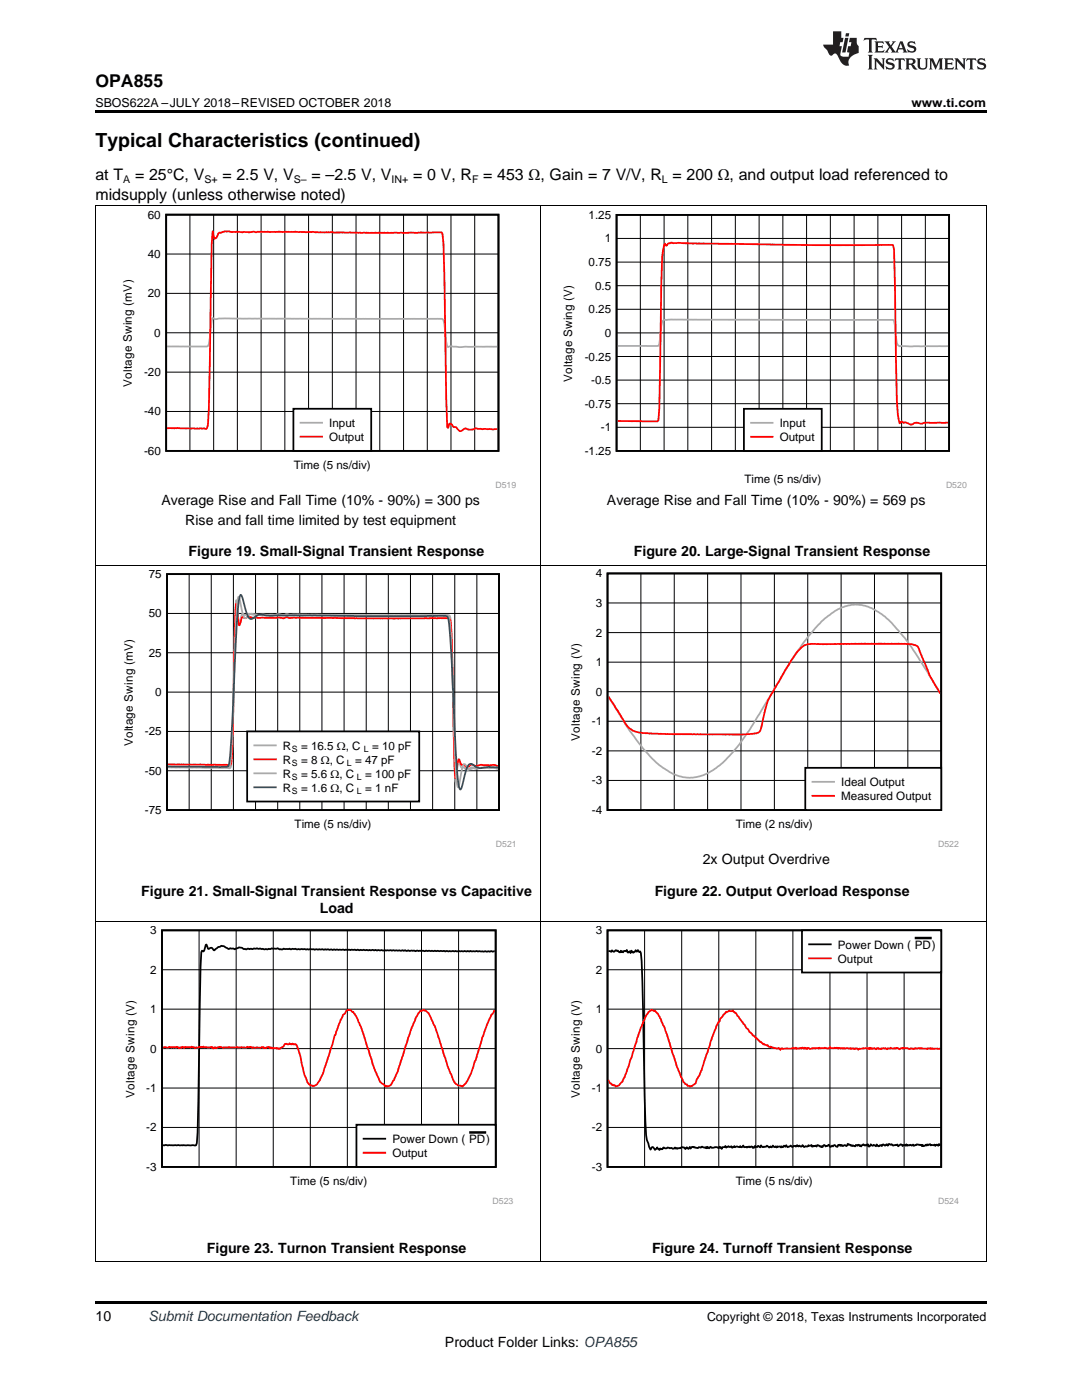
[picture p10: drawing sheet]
<svg xmlns="http://www.w3.org/2000/svg" width="216mm" height="279mm" viewBox="0 0 216 279" stroke-linecap="round" stroke-linejoin="round" font-family="sans-serif">
<path d="M19 259.7h177.8v.5h-177.8z" fill="#000"/>
<path d="M19.1 184v67.7M107.9 184v67.7M196.8 184v67.7M19 251.7h177.8" fill="none" stroke="#000" stroke-width=".2"/>
<path d="M24.6 184.8h77.8v55.6h-77.8z" fill-rule="evenodd" fill="#fff"/>
<path d="M32.3 185.7h66.6v47.2h-66.6zM98.7 189.9h-1.6l-3.2-.1-.3 .1-2.7-.1-2.1 .1-.3-.1-3.5-.1-.3 .1-1.5-.1-.3 .1-.3-.1-.9 .1-.3-.1-.3 .1-.2-.2-.3 .2-.3-.2-.3 .1-3.9-.1-.9 .1-.3-.1-.3 .1-2-.2-.9 .2-.3-.2-1.5 .1-3.2-.1-.3 .1-2.1-.2-1.5 .1-.9-.1-.3 .1h-2.3l-.3-.2-.9 .2-.3-.2-.9 .1-.3-.1-.3 .2-.6-.1a.5 .5 0 0 0-.7-.1h-.8l-.9 .2-2-.3-.9 .2h-1.1a1.23 1.23 0 0 1-1.1-.3h-.5l-.9 .4-.9-.3-.3 .2-.4-.2a1.46 1.46 0 0 0-1.6-.2l-.9 .7-.5-.5-.6 .2-.1-.1-.3-.8-.1 .1-.5 1.3-.3-.2-.1 .3-.6 29.9-.3 8.2-.2 .5h-.1h-6.5" fill="none" stroke="#000" stroke-width=".35"/>
<g fill="none" stroke="#000" stroke-width=".2">
<path d="M32.3 193.5h66.6M39.7 185.7v47.2M47.1 185.7v47.2M54.5 185.7v47.2M61.9 185.7v47.2M69.3 185.7v47.2M76.7 185.7v47.2M84.1 185.7v47.2M91.5 185.7v47.2M32.3 217.1h66.6M32.3 209.3h66.6M32.3 201.4h66.6"/>
<path d="M32.3 225h66.6"/>
</g>
<path d="M98.7 201.7h-.1l-.4 .8a50.4 50.4 0 0 0-3.3 9.1l-.3 .6a8.6 8.6 0 0 1-2.4 4.6l-.5-.1a2.1 2.1 0 0 1-1.5-1.9l-.9-2.1-.9-2.8a43.5 43.5 0 0 0-2.8-7.6 1.33 1.33 0 0 0-1.3-.7l-.2 .2-.1-.1a4.8 4.8 0 0 0-1.2 2.1l-1.4 3.3-1.3 4.4a13.7 13.7 0 0 1-2.4 5.2l-.4 .2-.3-.2-.1 .1-.3-.3a2.46 2.46 0 0 1-1.2-1.7l-1.1-2.5-1-3.3a27.3 27.3 0 0 0-2.5-6.7l-.9-.8a1.18 1.18 0 0 0-1.2 .9 1.11 1.11 0 0 0-.6 .9l-1.2 3.2-.1 .1-.4 1.8-2 5.9-.4 .8a2.81 2.81 0 0 1-1.3 1.6l-.3 .1a1.96 1.96 0 0 1-1.4-1.7l-.4-1.2-1.1-4.3a1.26 1.26 0 0 0-.7-1.3l-.1 .2-.3-.2-.2 .1-.4-.2-.3 .2-.6-.1-.5 .6-.8 .4-.2-.1-.1 .1-.2-.1h-.7l-.2-.1-.3-.1-.1 .2-.2-.3-.6 .3h-.3l-.1-.2-.2 .1-.1-.1-.3 .1-.7-.1-.9 .1-.5-.2-.1 .1-.5-.1-.3 .2-.8-.1-.3 .1-.6-.1-.3 .1-1.4-.1-.1 .1-.3-.1-.6 .1-.7-.2-.6 .2-.3-.1h-.3l-.2 .3-.1-.4-.2 .2-.1-.1-.6 .1-.3-.1-.4 .1a1.1 1.1 0 0 0-1.2 0l-.5-.1-.3 .2-.1-.2-.3 .1-.2-.2-.3 .2-1-.2-.1 .2-.5-.2-.1 .2-.3-.1-.2 .2-.4-.3-.2 .2-.1-.1-.8 .1-.4-.2-.3 .2-1-.1" fill="none" stroke="#f00" stroke-width=".35"/>
<path d="M71.1 224.5h27.8v8.4h-27.8z" fill-rule="evenodd" fill="#fff"/>
<path d="M71.1 224.5h27.8v8.4h-27.8zM72.6 227.3h4.3" fill="none" stroke="#000" stroke-width=".35"/>
<path d="M93.6 226h3.4" fill="none" stroke="#000" stroke-width=".5"/>
<path d="M72.6 230.1h4.3" fill="none" stroke="#f00" stroke-width=".35"/>
<path d="M113.5 184.8h77.8v55.6h-77.8z" fill-rule="evenodd" fill="#fff"/>
<path d="M121.2 185.7h66.6v47.2h-66.6zM121.4 189.8l.6 .2 .1-.3 .5 .2 .3-.3 .2 .2 .2-.1 .4 .4 .2-.4 .1 .3 .2-.1 .1 .2 .2-.3 .4 .1 .2-.3 .1 .5 .5-.2 .1 .3 .2-.5 .4 .4 .4-.5 .2 .3h.1l.2-.3 .3 .4 .1-.1 .2 .3a313.4 313.4 0 0 1 .6 20.3 151.7 151.7 0 0 0 .6 17l.7 1.9 .4-.5 .5 .6 .4-.5 .5 .5 .1-.3 .2 .2h.3l.3-.4 .4 .2 .3-.2 .4 .2 .3-.1 .3 .2 .3-.1 .2-.2 .1 .2 .2-.1 .1 .2 1.1-.3a.47 .47 0 0 1 .6 .3l.3-.3 .2 .3 .3-.4 .2 .3 .3-.3 1.2 .2 .1-.2 .5 .1 .1-.2 .8 .3 .1-.2 .1 .3 .2-.3 .3 .3 .3-.3 .1 .2 1.1-.2 .4 .3 .2-.4 .1 .2h.2l.1 .3 .2-.4h.4l.1-.2 .2 .3 .4-.3a.34 .34 0 0 0 .6 .1l.2 .3 .4-.4 .2 .3 .3-.2 .6 .2 .1-.3 .3 .3 .3-.4 .3 .4 .3-.1 .1 .1 .5-.2 .1 .2 .3-.2 .3 .3 .2-.1h.1l.2-.3 .1 .2h.3l.2-.2 .4 .3 .2-.4 .2 .3 .8-.1 .1-.2 .5 .4 .3-.2 .1 .2 .2-.1 .1-.3 .3 .3 .3-.1 .2 .2 .1-.2h.6l.1 .2 .2-.2 .1 .2 .2-.1 .1-.3 .3 .3 .2-.4 .3 .5 .6-.4 .3 .3 .3-.2 .4 .1 .3-.2 .2 .2 .2-.2 .3 .2 .3-.3 .3 .4 .3-.2 .5 .1 .1-.3 .3 .2 .3-.2 .2 .4 .1-.2 .2 .1 .4-.2 .1 .2 .2-.3 .7 .4 .2-.1 .1 .1 .3-.4 .3 .3 .5-.1 .1-.2 .3 .4 .5-.3 .1 .2 .3-.3 .6 .4 .1-.4 .2 .1 .1-.2 .2 .3 .1-.2 .2 .2 .1-.1 .2 .1 .3-.2 .3 .2 .3-.4 .6 .3 .1-.1 .1 .2 .2-.1 .4 .2 .2-.3 .3 .2 .3-.2 .1 .2 .2-.1 .1 .2 .5-.4 .3 .2 .3-.2 .1 .2 .2-.3 .1 .5h.2l.2-.4 .3 .2 .3-.1 .5 .3 .1-.4 .3 .4 .6-.3 .2 .2 .3-.3 .3 .2 .4-.2 .2 .3 .2-.4 .3 .2 .2-.2 .3 .3 .9-.2 .1 .4 .5-.4 .3 .1 .1 .2 .2-.2 .4 .2 .2-.3 .1 .3 .1-.2 .3 .1 .2-.1 .3 .1 .3-.2 .1 .3 .6-.3 .9 .1 .2 .2 .1-.2 .2 .2 .4-.2 .1 .1 .2-.2 .1 .2 .5-.3 .1 .3h.6l.2-.2 .1 .3 .3-.3 .3 .3 .2-.4 .2 .4" fill="none" stroke="#000" stroke-width=".35"/>
<g fill="none" stroke="#000" stroke-width=".2">
<path d="M121.2 193.5h66.6M128.6 185.7v47.2M136 185.7v47.2M143.4 185.7v47.2M150.8 185.7v47.2M158.2 185.7v47.2M165.6 185.7v47.2M173 185.7v47.2M180.4 185.7v47.2M121.2 217.1h66.6M121.2 209.3h66.6M121.2 201.4h66.6"/>
<path d="M121.2 225h66.6"/>
</g>
<path d="M187.6 209.3l-1.3 .1-.3-.2-.1 .2-.2-.2-.1 .1-.5-.1-.1 .2-.2-.2-1.3 .1-.1-.1-.3 .1-.6-.1-.2 .2-.6-.2-.3 .2-.4-.2h-.6l-.1-.1-.2 .2-.1-.2-.3 .1a.49 .49 0 0 1-.8-.1l-.1 .2-.2-.1-.4 .1-.5-.2-.1 .2-.4-.1-.2 .2-.3-.2-.1 .1-.6-.1-.2 .2-.1-.2-.3 .1-.2-.1h-.3l-.1 .2-.3-.2-.5 .2-.1-.2-.2 .1-.1-.2-.1 .3-.2-.3-.1 .2-.9-.1-.6 .2-.2-.2-.3 .3-.3-.3h-.3l-.1 .2-.5-.2-.1 .2-.1-.2-.2 .1-.4-.1-1.5 .1-.3-.2-.2 .2-.3-.2-1 .1-.3-.2-.4 .3-.6-.2-.9 .1-.2-.1-.1 .2-.2-.2-.6 .2-.1-.1-.9 .2-.4-.3-.2 .3-.4-.3-.2 .2-.3-.3-.3 .3-.1-.2-.7 .2-.2-.2-.1 .2-.5-.2-.3 .2-.9-.1-.7 .2-.5-.2-.1 .3-.3-.4-.3 .2-1.2-.2-.1-.2-.5-.1-.1-.2h-.2l-.6-.3-.1 .1-.6-.4-2.2-2.1-2.7-3.7-.4-.3-.2-.3-.3 .2-.4-.1-.3 .2h-.3l-1 1.3a26.8 26.8 0 0 0-2.7 6.8l-1.2 3.5-.9 1.8a1.75 1.75 0 0 1-1.2 1.4l-.3 .1-.4-.1-.1-.3h-.3l-.5-.5-.1-.5a36.8 36.8 0 0 1-2.6-7.2 20.5 20.5 0 0 0-2.5-6l-.4-.5-.3 .1-.2-.2-.2-.1a5.2 5.2 0 0 0-1.8 2.9l-1.1 2.7-1.7 5.9-1.1 2.5a1.88 1.88 0 0 1-1.4 1.3l-.2-.2-.6-.1-.1-.3a.77 .77 0 0 1-.6-.7" fill="none" stroke="#f00" stroke-width=".35"/>
<path d="M160 185.7h27.8v8.4h-27.8z" fill-rule="evenodd" fill="#fff"/>
<path d="M160 185.7h27.8v8.4h-27.8zM161.5 188.5h4.3" fill="none" stroke="#000" stroke-width=".35"/>
<path d="M182.5 187.2h3.4" fill="none" stroke="#000" stroke-width=".5"/>
<path d="M161.5 191.3h4.3" fill="none" stroke="#f00" stroke-width=".35"/>
<path d="M19.1 112.8v71.2M107.9 112.8v71.2M196.8 112.8v71.2M19 184h177.8" fill="none" stroke="#000" stroke-width=".2"/>
<path d="M24.3 113.7h78.5v55.5h-78.5z" fill-rule="evenodd" fill="#fff"/>
<path d="M33.3 114.6h66.3v47.1h-66.3z" fill="none" stroke="#000" stroke-width=".35"/>
<g fill="none" stroke="#000" stroke-width=".2">
<path d="M37.7 114.6v47.1M42.2 114.6v47.1M46.6 114.6v47.1M51 114.6v47.1M55.4 114.6v47.1M59.8 114.6v47.1M64.2 114.6v47.1M68.7 114.6v47.1M73.1 114.6v47.1M77.5 114.6v47.1M81.9 114.6v47.1M86.3 114.6v47.1"/>
<path d="M90.7 114.6v47.1M95.2 114.6v47.1M33.3 138.1h66.3M33.3 130.3h66.3M33.3 122.4h66.3M33.3 153.8h66.3M33.3 146h66.3"/>
</g>
<path d="M33.5 153.1l11.6 .1 .6 .1a.53 .53 0 0 0 .5-.7l.2-6.2 .5-24 .3-2.6 .2 2.5a2.95 2.95 0 0 0 .4 1.9l.3-1.2a.32 .32 0 0 1 .1-.4 .32 .32 0 0 1 .4-.1l.3 .2 .6-.2 2.2 .2h3.3l.5-.1 1 .2 .8-.2 .5 .1 .9-.1 19.8 .2 9.4-.1 1.8 .2a4.9 4.9 0 0 1 .4 2.6l.5 25.2 .3 5.3 .6-3.9 .6 1.1h.5l.6 .6 .9-.6 .8 .2 1.1-.2 1.6 .1 .9-.1 .9 .2M33.5 153.1l11.2 .1 .9-.1 .2-.2 .3-1.6 .1-3 .9-24.4 .2-3.4 .3-1.4 .8 3.3 .5 1 1.2-.9 1 .2 2.8 .1 5.5-.1 30 .2 .3 1.1 .3 3.4 1.1 27.9a2.56 2.56 0 0 0 .3 1.8l.8-3.8 .4-.8 1.1 1.1 .9-.3 1.6-.1 3.2 .1" fill="none" stroke="#aaa" stroke-width=".35"/>
<path d="M33.5 152.6l12.2 .1a.5 .5 0 0 0 .5-.7l.3-6.8 .4-22.2 .3-2.5 .2 2.5a2.76 2.76 0 0 0 .4 1.8l.3-1.2a.39 .39 0 0 1 .3-.5 .39 .39 0 0 1 .5 .3l.8-.3 1.9 .2h3.4l.5-.1 1 .2 .8-.2 .5 .1 30.2 .1 1.7 .1a6.8 6.8 0 0 1 .4 2.9l.5 23.9 .3 5.1 .3-2.4a1.74 1.74 0 0 1 .4-1.5l.5 1.1h.5l.6 .5 .9-.5 .8 .3 1-.3 1.7 .1 .8-.1 1 .2" fill="none" stroke="#f00" stroke-width=".35"/>
<path d="M33.5 153l10.5 .1 1.3-.1 .3-.3 .3-1.6 .3-5.2 1.1-22.3 .5-4.6a.24 .24 0 0 1 .3-.3 .24 .24 0 0 1 .2 .4l1 3.5 .4 .7 .3 .2 1.8-.8 2.1 .2 1.7-.1 33.6 .2 .3 .7 .3 3.5 1.2 23.3 .6 6.3a.5 .5 0 0 0 .3 .7l1.2-4 .6-1h.5l.8 .6 .7 .2 1.7-.2 2 .1" fill="none" stroke="#295c75" stroke-width=".35"/>
<path d="M49.3 146h34.4v14h-34.4z" fill-rule="evenodd" fill="#fff"/>
<path d="M49.3 146h34.4v14h-34.4z" fill="none" stroke="#000" stroke-width=".35"/>
<path d="M50.7 148.8h4.3M50.7 154.3h4.3" fill="none" stroke="#aaa" stroke-width=".35"/>
<path d="M50.7 151.5h4.3" fill="none" stroke="#f00" stroke-width=".35"/>
<path d="M50.7 157.1h4.3" fill="none" stroke="#295c75" stroke-width=".35"/>
<path d="M113.5 113.6h77.8v55.6h-77.8z" fill-rule="evenodd" fill="#fff"/>
<path d="M121.2 114.4h66.6v47.3h-66.6z" fill="none" stroke="#000" stroke-width=".35"/>
<g fill="none" stroke="#000" stroke-width=".2">
<path d="M127.9 114.4v47.3M134.5 114.4v47.3M141.2 114.4v47.3M147.9 114.4v47.3M154.5 114.4v47.3M161.2 114.4v47.3M167.8 114.4v47.3M174.5 114.4v47.3M181.1 114.4v47.3M121.2 138h66.6M121.2 132.1h66.6M121.2 126.2h66.6"/>
<path d="M121.2 120.3h66.6M121.2 155.8h66.6M121.2 149.9h66.6M121.2 143.9h66.6"/>
</g>
<path d="M187.6 138.4l-5.7-9.2-1.3-1.8-2.7-3.1-2-1.8-1.9-1.1-1.3-.5-2-.3-2.1 .4-2 1-2.1 1.5-1.7 1.8-2.3 2.7-2.6 3.8-8.2 13.7-2.2 3.1-3.3 3.6-1.9 1.5-1.8 1-2.3 .5-1.9-.1-2-.6-2.8-1.8-1.8-1.7-2.6-3.2-2.2-3.1-3.5-5.7" fill="none" stroke="#aaa" stroke-width=".35"/>
<path d="M187.6 138.4l-2.1-3.7-2-4.8a1.75 1.75 0 0 0-1.9-1.3l-19.6-.1-1.3 .2-.8 .5-1.2 1.4-2 3.2-2.7 4.6a12.6 12.6 0 0 0-1.8 5.5l-.2 .8a1.64 1.64 0 0 1-.7 1.5l-2.5 .4h-4l-13.3-.1-4-.3-1.2-.4-1.2-.9-3.7-5.9" fill="none" stroke="#f00" stroke-width=".35"/>
<path d="M160.7 153.2h27.1v8.5h-27.1z" fill-rule="evenodd" fill="#fff"/>
<path d="M160.7 153.2h27.1v8.5h-27.1z" fill="none" stroke="#000" stroke-width=".35"/>
<path d="M162.1 156h4.3" fill="none" stroke="#aaa" stroke-width=".35"/>
<path d="M162.1 158.8h4.3" fill="none" stroke="#f00" stroke-width=".35"/>
<path d="M19.1 41.1v71.7M107.9 41.1v71.7M196.8 41.1v71.7M19 112.8h177.8" fill="none" stroke="#000" stroke-width=".2"/>
<path d="M24.1 42h78.9v55.5h-78.9z" fill-rule="evenodd" fill="#fff"/>
<path d="M33.2 42.8h66.3v47.2h-66.3z" fill="none" stroke="#000" stroke-width=".35"/>
<g fill="none" stroke="#000" stroke-width=".2">
<path d="M33.2 58.5h66.3M33.2 50.7h66.3M37.9 42.8v47.2M42.6 42.8v47.2M47.4 42.8v47.2M52.1 42.8v47.2M56.8 42.8v47.2M61.6 42.8v47.2M66.3 42.8v47.2M71 42.8v47.2M75.8 42.8v47.2M80.5 42.8v47.2"/>
<path d="M85.3 42.8v47.2M90 42.8v47.2M94.7 42.8v47.2M33.2 74.3h66.3M33.2 66.4h66.3M33.2 82.1h66.3"/>
</g>
<path d="M33.3 69.1h8.2l.2-.5 .5-4.7 .2-.4a1.77 1.77 0 0 0 1.6 .1h43.3a1.17 1.17 0 0 1 1.2 .3l.5 4.3 .2 1 .2 .1 .4-.2 1.9 .2 7.6-.1" fill="none" stroke="#aaa" stroke-width=".35"/>
<path d="M33.3 85.5h7.4l.4 .1 .2-.1 .2-.7 .2-3.4 .5-32.8 .2-2.5 .4 1.6a1.15 1.15 0 0 0 .8-1.1 5.2 5.2 0 0 1 3-.3l12.3-.1 13.3 .3 15.9-.1 .2 .2 .2 1.9 .7 36.8 .2 .1 .2-.7 .2-.2 .4 .2 .4 .6 .3-.1 .2 .2a.79 .79 0 0 0 .7 .6 .79 .79 0 0 0 .8-.4l.4-.1a1.8 1.8 0 0 0 1.9 0l1.3 .2 3.1-.1" fill="none" stroke="#f00" stroke-width=".35"/>
<path d="M58.5 81.6h15.6v8.4h-15.6z" fill-rule="evenodd" fill="#fff"/>
<path d="M58.5 81.6h15.6v8.4h-15.6z" fill="none" stroke="#000" stroke-width=".35"/>
<path d="M60 84.4h4.3" fill="none" stroke="#aaa" stroke-width=".35"/>
<path d="M60 87.2h4.3" fill="none" stroke="#f00" stroke-width=".35"/>
<path d="M111.9 42h81v55.5h-81z" fill-rule="evenodd" fill="#fff"/>
<path d="M123 42.9h66.4v47.1h-66.4z" fill="none" stroke="#000" stroke-width=".35"/>
<g fill="none" stroke="#000" stroke-width=".2">
<path d="M123 57h66.4M123 52.3h66.4M123 47.6h66.4M127.8 42.9v47.1M132.5 42.9v47.1M137.2 42.9v47.1M142 42.9v47.1M146.7 42.9v47.1M151.5 42.9v47.1M156.2 42.9v47.1M160.9 42.9v47.1M165.7 42.9v47.1"/>
<path d="M170.4 42.9v47.1M175.2 42.9v47.1M179.9 42.9v47.1M184.6 42.9v47.1M123 75.9h66.4M123 71.1h66.4M123 66.4h66.4M123 61.7h66.4M123 85.3h66.4M123 80.6h66.4"/>
</g>
<path d="M123.2 69h8.2l.2-.3 .5-4.5a1.07 1.07 0 0 1 1.2-.4h44.9l.2 .2 .6 4.4 .2 .5a.77 .77 0 0 0 .9 .2h9.1" fill="none" stroke="#aaa" stroke-width=".35"/>
<path d="M123.2 84l7.8 .1 .4-.2 .2-2.3 .5-30.3 .4-2.3 .2-.4 .2 .4h.2a.79 .79 0 0 1 .7-.5l28.9 .4h15.5l.2 .9 .2 7.4 .4 22.7 .2 2.8 .3 1.8 .4-.4 .4 .3 .4-.1a1.6 1.6 0 0 0 1.7 .2l.5-.1a1.97 1.97 0 0 0 1.7 0l4.6-.1" fill="none" stroke="#f00" stroke-width=".35"/>
<path d="M148.4 81.6h15.6v8.4h-15.6z" fill-rule="evenodd" fill="#fff"/>
<path d="M148.4 81.6h15.6v8.4h-15.6z" fill="none" stroke="#000" stroke-width=".35"/>
<path d="M149.9 84.4h4.3" fill="none" stroke="#aaa" stroke-width=".35"/>
<path d="M149.9 87.2h4.3" fill="none" stroke="#f00" stroke-width=".35"/>
<path d="M19 41.1h177.8" fill="none" stroke="#000" stroke-width=".2"/>
<path d="M19 22h177.8v.5h-177.8z" fill="#000"/>
<g fill="#231f20">
<path d="M172.5 7.6l-.1 .5 .4-.2h.6v.1v2.1l-.2 .4h.9l-.2-.4v-2.1l.1-.1h.5l.5 .2-.2-.5zM174.5 8.3l.2 .3v1.5l-.2 .4h1.8l.2-.6a1.04 1.04 0 0 1-1.3 .2v-.7h.6l.3 .2v-.6l-.3 .2h-.6v-.6l.8-.1 .4 .3-.2-.5zM176.5 8.3l.9 1.1-.9 1.1h.8l-.2-.2 .4-.7 .5 .7-.2 .2h1.5l-.2-.2 .2-.4h.9l.1 .4-.2 .2h1l-.3-.3-.7-1.9h-.5l-.9 2-.8-1 .9-1h-.8l.1 .3-.4 .5-.3-.6 .1-.2zM179.7 8.6l.4 1h-.7zM181.3 8.4a.63 .63 0 0 0-.2 .7 .63 .63 0 0 0 .6 .4l.6 .2 .1 .2a.75 .75 0 0 1-.7 .4 .75 .75 0 0 1-.6-.5l.1 .7 .1-.1a1.11 1.11 0 0 0 1.5-.6 1.13 1.13 0 0 0-1.2-.8l-.1-.4a1.04 1.04 0 0 1 1.2 .2l-.2-.5-.2 .1-.4-.2zM173.2 10.9l.2 .4v2.2l-.2 .4h1l-.3-.4v-2.2l.3-.4zM174.3 11.6l.3 .4v1.5l-.3 .4h.8l-.2-.4v-1.3l1.5 1.7v-1.9l.2-.4h-.7l.2 .4v.9l-1.1-1.3zM177 11.8a.62 .62 0 0 0-.2 .7 .62 .62 0 0 0 .6 .4l.6 .1 .1 .3a.76 .76 0 0 1-.7 .3 .76 .76 0 0 1-.7-.4l.2 .7 .1-.1a1.11 1.11 0 0 0 1.5-.6 1.13 1.13 0 0 0-1.2-.8l-.1-.4a1.04 1.04 0 0 1 1.2 .2l-.2-.6-.2 .1-.5-.1zM178.7 11.6l-.2 .6a.61 .61 0 0 1 .8-.3v1.6l-.2 .4h.9l-.2-.4v-1.6a.63 .63 0 0 1 .7 .3l-.1-.6zM180.6 11.6l.3 .4v1.5l-.3 .4h1l-.2-.2-.1-.8 .6 .2a.76 .76 0 0 0 1.2 .7l-1-1a.58 .58 0 0 0 .6-.5 .58 .58 0 0 0-.5-.6zM181.4 11.9h.1a.45 .45 0 0 1 .5 .1 .45 .45 0 0 1 .1 .5l-.8 .2zM182.9 11.6l.2 .2a2.17 2.17 0 0 0 .3 1.9 .99 .99 0 0 0 1.6-.6v-1.1l.2-.4h-.7l.2 .2a1.92 1.92 0 0 1-.2 1.8 .6 .6 0 0 1-.9-.5v-1.1l.2-.4zM185.4 11.6l.2 .4v1.5l-.2 .4h.7l-.2-.4v-1.4l.8 1.8 .8-1.8v1.4l-.2 .4h.9l-.2-.4v-1.5l.2-.4h-.8l-.6 1.5-.6-1.5zM188.4 11.6l.2 .4v1.5l-.2 .4h1.8l.1-.6a1.04 1.04 0 0 1-1.2 .1v-.6h.5l.4 .2v-.6l-.4 .2h-.5v-.7h.8l.3 .3-.1-.6zM190.5 11.6l.2 .4v1.5l-.2 .4h.7l-.2-.4v-1.3l1.5 1.7v-1.9l.2-.4h-.7l.2 .4v.9l-1.1-1.3zM192.9 11.6l-.1 .6a.61 .61 0 0 1 .7-.3l.1 1.6-.3 .4h1l-.3-.4 .1-1.6a.63 .63 0 0 1 .7 .3l-.1-.6zM195.2 11.8a.62 .62 0 0 0-.2 .7 .62 .62 0 0 0 .6 .4l.6 .1 .1 .3a.76 .76 0 0 1-.7 .3 .76 .76 0 0 1-.6-.4l.1 .7 .1-.1a1.11 1.11 0 0 0 1.6-.6 1.13 1.13 0 0 0-1.3-.8l-.1-.4a1.04 1.04 0 0 1 1.2 .2l-.1-.6-.2 .1-.5-.1z"/>
<path d="M166.2 6.3v2.6h-1.9v.4l.8 .9a.91 .91 0 0 0 1 .8 .56 .56 0 0 1 .5-.3 .56 .56 0 0 1 .5 .3l.4 .8a1.53 1.53 0 0 0 1.9 1.2 1.54 1.54 0 0 1 1-2.1l.9-.3v-1.4a1.52 1.52 0 0 1-.4-1.6h-1.3l-.2 .8h.5l-.2 .8h-.5l-.1 1v.2l.4 .1-.2 .8a1.93 1.93 0 0 1-1.6-.3l.3-1.8h-.5l.2-.8h.4l.2-.8h-.4v-1.3zM168.6 7.6l-.6 2.9h.7l.6-2.9zM168.8 6.6l-.1 .7h.6l.2-.7z"/>
</g>
<text font-size="3.9" x="19" y="29.3">Typical Characteristics (continued)</text>
<text font-size="3.5" x="19" y="17.3">OPA855</text>
<g font-size="3.2">
<text x="19" y="36">at T</text>
<text x="27" y="36">= 25°C, V</text>
<text x="44.4" y="36">= 2.5 V, V</text>
<text x="62.2" y="36">= –2.5 V, V</text>
<text x="82.4" y="36">= 0 V, R = 453 Ω, Gain = 7 V/V, R = 200 Ω, and output load referenced to</text>
<text x="19" y="39.9">midsupply (unless otherwise noted)</text>
</g>
<g font-size="2.8">
<text x="32.2" y="100.7">Average Rise and Fall Time (10% - 90%) = 300 ps</text>
<text x="121.1" y="100.7">Average Rise and Fall Time (10% - 90%) = 569 ps</text>
<text x="37" y="104.7">Rise and fall time limited by test equipment</text>
<text x="37.6" y="111.1">Figure 19. Small-Signal Transient Response</text>
<text x="126.5" y="111.1">Figure 20. Large-Signal Transient Response</text>
<text x="140.2" y="172.4">2x Output Overdrive</text>
<text x="28.2" y="178.8">Figure 21. Small-Signal Transient Response vs Capacitive</text>
<text x="130.6" y="178.8">Figure 22. Output Overload Response</text>
<text x="63.8" y="182.3">Load</text>
<text x="41.3" y="250">Figure 23. Turnon Transient Response</text>
<text x="130.1" y="250">Figure 24. Turnoff Transient Response</text>
<text x="19" y="263.6">10</text>
<text x="88.8" y="268.9">Product Folder Links: OPA855</text>
</g>
<text font-size="2.8" fill="#0000c8" x="29.6" y="263.6">Submit Documentation Feedback</text>
<g font-size="2.5">
<text x="19" y="21.4">SBOS622A –JULY 2018–REVISED OCTOBER 2018</text>
<text x="181.9" y="21.4">www.ti.com</text>
<text x="141.1" y="263.6">Copyright © 2018, Texas Instruments Incorporated</text>
</g>
<g font-size="2.3">
<text x="29.5" y="43.6">60</text>
<text x="117.4" y="43.7">1.25</text>
<text x="29.5" y="51.5">40</text>
<text x="117.4" y="53.1">0.75</text>
<text x="120.7" y="48.4">1</text>
<text x="29.5" y="59.3">20</text>
<text x="118.7" y="57.8">0.5</text>
<text x="117.4" y="62.5">0.25</text>
<text x="30.8" y="67.2">0</text>
<text x="116.7" y="72">-0.25</text>
<text x="120.7" y="67.2">0</text>
<text x="26.3" y="77.2" transform="rotate(-90 26.3 77.2)">Voltage Swing (mV)</text>
<text x="28.7" y="75.1">-20</text>
<text x="114.2" y="76.2" transform="rotate(-90 114.2 76.2)">Voltage Swing (V)</text>
<text x="118" y="76.7">-0.5</text>
<text x="28.7" y="82.9">-40</text>
<text x="116.7" y="81.4">-0.75</text>
<text x="65.7" y="85.2">Input</text>
<text x="65.7" y="88">Output</text>
<text x="119.9" y="86.1">-1</text>
<text x="155.6" y="85.2">Input</text>
<text x="155.6" y="88">Output</text>
<text x="28.7" y="90.8">-60</text>
<text x="58.6" y="93.6">Time (5 ns/div)</text>
<text x="116.7" y="90.8">-1.25</text>
<text x="148.5" y="96.4">Time (5 ns/div)</text>
<text x="29.7" y="115.4">75</text>
<text x="118.9" y="115.2">4</text>
<text x="29.7" y="123.2">50</text>
<text x="118.9" y="121.1">3</text>
<text x="29.7" y="131.1">25</text>
<text x="118.9" y="127">2</text>
<text x="118.9" y="132.9">1</text>
<text x="31" y="138.9">0</text>
<text x="118.9" y="138.8">0</text>
<text x="26.5" y="148.9" transform="rotate(-90 26.5 148.9)">Voltage Swing (mV)</text>
<text x="28.9" y="146.8">-25</text>
<text x="56.5" y="149.6">R</text>
<text x="60.1" y="149.6">= 16.5 :</text>
<text x="69" y="149.6">, C</text>
<text x="74.2" y="149.6">= 10 pF</text>
<text x="115.7" y="147.8" transform="rotate(-90 115.7 147.8)">Voltage Swing (V)</text>
<text x="118.1" y="144.7">-1</text>
<text x="28.9" y="154.6">-50</text>
<text x="56.5" y="152.4">R</text>
<text x="56.5" y="155.2">R</text>
<text x="60.1" y="152.4">= 8 :, C</text>
<text x="60.1" y="155.2">= 5.6 :, C</text>
<text x="70.9" y="152.4">= 47 pF</text>
<text x="72.9" y="155.2">= 100 pF</text>
<text x="118.1" y="150.7">-2</text>
<text x="56.5" y="158">R</text>
<text x="60.1" y="158">= 1.6 :, C</text>
<text x="72.9" y="158">= 1 nF</text>
<text x="118.1" y="156.6">-3</text>
<text x="167.9" y="156.9">Ideal Output</text>
<text x="167.9" y="159.7">Measured Output</text>
<text x="28.9" y="162.5">-75</text>
<text x="58.8" y="165.3">Time (5 ns/div)</text>
<text x="118.1" y="162.5">-4</text>
<text x="146.8" y="165.3">Time (2 ns/div)</text>
<text x="30" y="186.5">3</text>
<text x="118.9" y="186.5">3</text>
<text x="167.2" y="189.3">Power Down ( PD)</text>
<text x="30" y="194.3">2</text>
<text x="118.9" y="194.3">2</text>
<text x="167.2" y="192.1">Output</text>
<text x="30" y="202.2">1</text>
<text x="118.9" y="202.2">1</text>
<text x="30" y="210.1">0</text>
<text x="118.9" y="210.1">0</text>
<text x="26.8" y="219.1" transform="rotate(-90 26.8 219.1)">Voltage Swing (V)</text>
<text x="29.2" y="217.9">-1</text>
<text x="115.7" y="219.1" transform="rotate(-90 115.7 219.1)">Voltage Swing (V)</text>
<text x="118.1" y="217.9">-1</text>
<text x="29.2" y="225.8">-2</text>
<text x="118.1" y="225.8">-2</text>
<text x="29.2" y="233.7">-3</text>
<text x="78.3" y="228.1">Power Down ( PD)</text>
<text x="78.3" y="230.9">Output</text>
<text x="118.1" y="233.7">-3</text>
<text x="57.9" y="236.5">Time (5 ns/div)</text>
<text x="146.8" y="236.5">Time (5 ns/div)</text>
</g>
<g font-size="2.1">
<text x="24.6" y="36.6">A</text>
<text x="40.8" y="36.6">S+</text>
<text x="58.6" y="36.6">S–</text>
<text x="78.1" y="36.6">IN+</text>
<text x="94.2" y="36.6">F</text>
<text x="132.1" y="36.6">L</text>
</g>
<g font-size="1.7" fill="#999">
<text x="98.9" y="97.4">D519</text>
<text x="188.8" y="97.4">D520</text>
<text x="99" y="169.1">D521</text>
<text x="187.2" y="169.1">D522</text>
<text x="98.3" y="240.3">D523</text>
<text x="187.2" y="240.3">D524</text>
</g>
<g font-size="1.7">
<text x="58.2" y="150">S</text>
<text x="58.2" y="152.8">S</text>
<text x="58.2" y="155.6">S</text>
<text x="69.2" y="152.8">L</text>
<text x="71.2" y="155.6">L</text>
<text x="72.6" y="150">L</text>
<text x="58.2" y="158.4">S</text>
<text x="71.2" y="158.4">L</text>
</g>
</svg>
